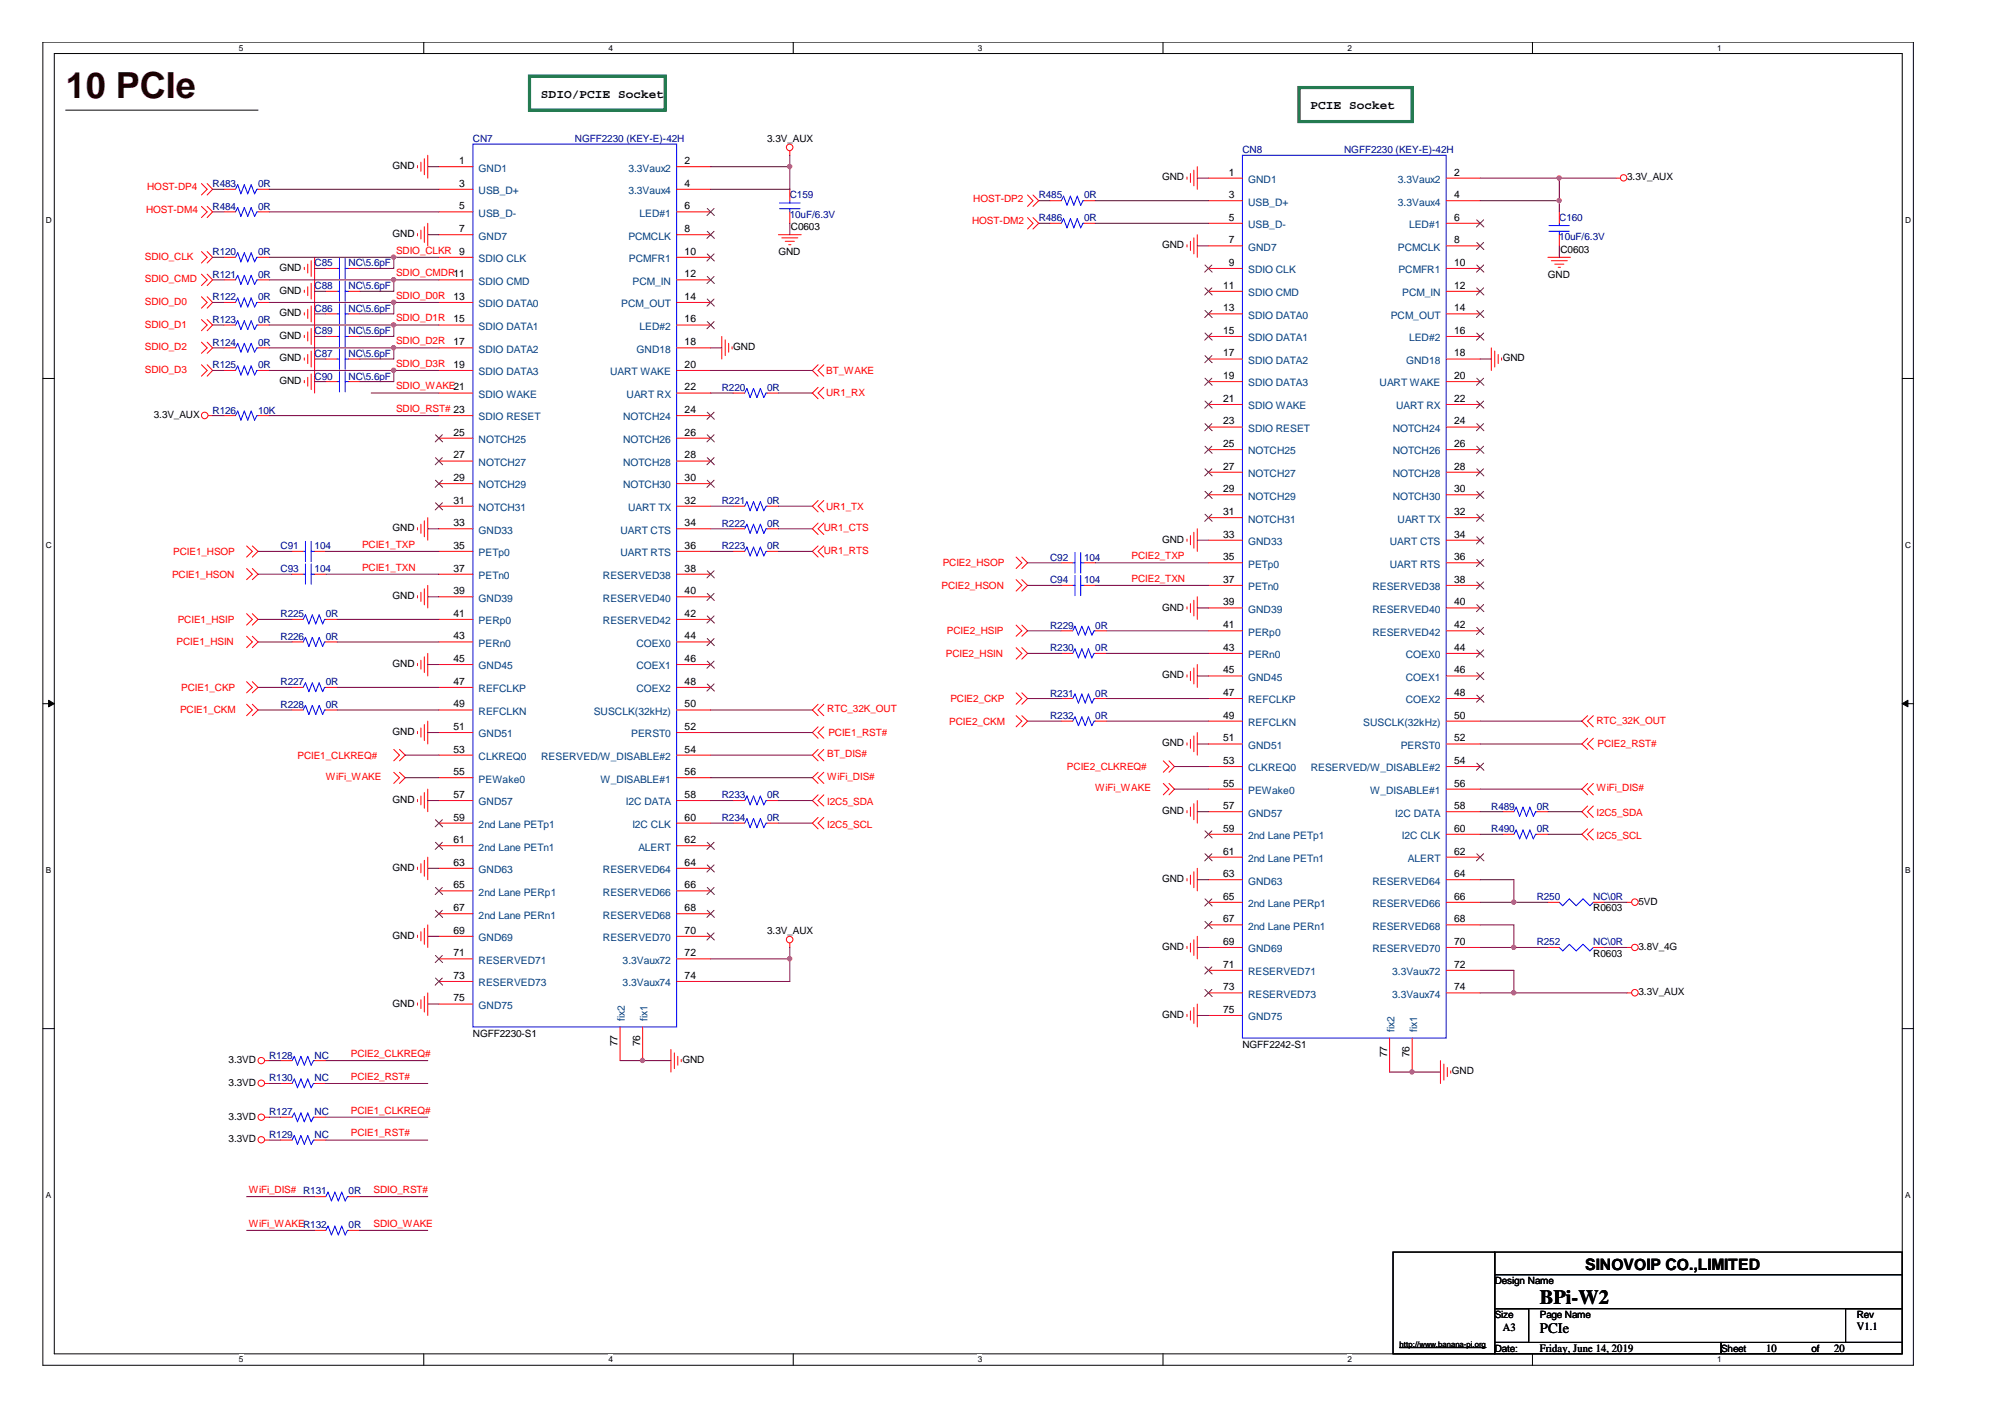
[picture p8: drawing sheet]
<svg xmlns="http://www.w3.org/2000/svg" width="297mm" height="210mm" viewBox="0 0 297 210" stroke-linecap="round" stroke-linejoin="round" font-family="sans-serif">
<path d="M6.3 6.2h277.2v196h-277.2zM8 7.9h273.8v192.6h-273.8z" fill="none" stroke="#000" stroke-width=".15"/>
<g fill="#fff">
<path d="M35.4 6.4h.6v1.4h-.6z"/>
<path d="M35.4 200.7h.6v1.4h-.6z"/>
</g>
<path d="M62.8 6.2v1.7M62.8 200.5v1.7" fill="none" stroke="#000" stroke-width=".15"/>
<g fill="#fff">
<path d="M90.1 6.4h.7v1.4h-.7z"/>
<path d="M90.1 200.7h.7v1.4h-.7z"/>
</g>
<path d="M117.5 6.2v1.7M117.5 200.5v1.7" fill="none" stroke="#000" stroke-width=".15"/>
<g fill="#fff">
<path d="M144.9 6.4h.6v1.4h-.6z"/>
<path d="M144.9 200.7h.6v1.4h-.6z"/>
</g>
<path d="M172.3 6.2v1.7M172.3 200.5v1.7" fill="none" stroke="#000" stroke-width=".15"/>
<g fill="#fff">
<path d="M199.6 6.4h.7v1.4h-.7z"/>
<path d="M199.6 200.7h.7v1.4h-.7z"/>
</g>
<path d="M227 6.2v1.7M227 200.5v1.7" fill="none" stroke="#000" stroke-width=".15"/>
<g fill="#fff">
<path d="M254.4 6.4h.6v1.4h-.6z"/>
<path d="M254.4 200.7h.6v1.4h-.6z"/>
<path d="M6.8 31.9h.8v1.4h-.8z"/>
<path d="M282.2 31.9h.9v1.4h-.9z"/>
<path d="M6.8 80.1h.8v1.4h-.8z"/>
<path d="M282.2 80.1h.9v1.4h-.9z"/>
</g>
<path d="M6.3 56.1h1.7M281.8 56.1h1.7" fill="none" stroke="#000" stroke-width=".15"/>
<g fill="#fff">
<path d="M6.8 128.2h.7v1.4h-.7z"/>
<path d="M282.2 128.2h.8v1.4h-.8z"/>
</g>
<path d="M6.3 104.2h1.7M281.8 104.2h1.7" fill="none" stroke="#000" stroke-width=".15"/>
<g fill="#000" stroke="#000" stroke-width=".15">
<path d="M7.2 103.7l.8 .5-.8 .5z" fill-rule="evenodd"/>
<path d="M281.8 104.2l.9-.5v1z" fill-rule="evenodd"/>
</g>
<g fill="#fff">
<path d="M6.8 176.4h.7v1.4h-.7z"/>
<path d="M282.2 176.4h.8v1.4h-.8z"/>
</g>
<path d="M9.7 16.3h28.5M6.3 152.4h1.7M281.8 152.4h1.7M206.4 185.5h15v15h-15zM221.4 185.5h60.4v3.3h-60.4zM221.4 188.8h60.4v5.1h-60.4zM221.4 193.9h5.1v5h-5.1zM221.4 198.9h33.6v1.6h-33.6zM255 198.9h26.8v1.6h-26.8zM273.4 193.9h8.4v5h-8.4z" fill="none" stroke="#000" stroke-width=".15"/>
<path d="M78.4 11.3h20.2v5h-20.2zM192.4 13h16.8v5h-16.8z" fill="none" stroke="#008000" stroke-width=".47"/>
<g fill="none" stroke="#f00" stroke-width=".15">
<path d="M29.8 37.3l.9 .8-.9 .9M29.8 30.6l.9 .8-.9 .8M29.8 27.2l.9 .8-.9 .9M30.7 37.3l.8 .8-.8 .9M30.7 30.6l.8 .8-.8 .8M30.7 27.2l.8 .8-.8 .9M33.2 38.1h1.7M33.2 31.4h1.7M33.2 28h1.7M38.2 38.1h1.7M38.2 31.4h1.7M38.2 28h1.7"/>
<path d="M45.1 39.6v.3M45.6 39.1v1.3M46.1 38.6v2.4M46.6 38.1v20.1M48.3 39.8h1.7M51.6 39.8h1.7M61.8 24.5v.4M61.8 34.6v.3M62.4 24v1.4M62.4 34.1v1.3M62.9 23.5v2.4M62.9 33.6v2.3"/>
<path d="M63.4 23v3.4M63.4 33.1v3.3M65 34.8h5.1M65 38.1h5.1M65 31.4h5.1M65 24.7h5.1M65 28h5.1M100.2 34.8h5.1M100.2 38.1h5.1M100.2 31.4h5.1M100.2 24.7h5.1M100.2 28h5.1"/>
<path d="M115.3 34.8h3.4M115.8 35.2h2.4M116.3 35.7h1.4M116.8 36.3h.4M117 22.4v.6M117 28v1.7M117 31.4v1.7M152.2 28.9l.8 .8-.8 .9M152.2 32.2l.8 .9-.8 .8M153 28.9l.9 .8-.9 .9M153 32.2l.9 .9-.9 .8M155.6 33.1h1.6"/>
<path d="M155.6 29.7h1.6M160.6 33.1h1.7M160.6 29.7h1.7M175.9 26.2v.4M175.9 36.3v.3M176.4 25.7v1.3M176.4 35.7v1.4M176.9 25.2v2.3M176.9 35.2v2.4M177.4 24.7v3.3M177.4 34.8v3.3M179 26.4h5.1"/>
<path d="M179 33.1h5.1M179 29.7h5.1M179 36.4h5.1M179 39.8h5.1M214.2 26.4h5.1M214.2 33.1h5.1M214.2 29.7h5.1M214.2 36.4h5.1M214.2 39.8h5.1M229.3 38.1h3.4M229.8 38.6h2.4M230.3 39.1h1.4"/>
<path d="M230.8 39.6h.4M231 31.4v1.7M231 34.8v1.6M239.4 26.4h.7M29.8 47.3l.9 .8-.9 .9M29.8 44l.9 .8-.9 .8M29.8 50.7l.9 .8-.9 .8M29.8 54l.9 .9-.9 .8M29.8 40.6l.9 .9-.9 .8M30.7 47.3l.8 .8-.8 .9M30.7 44l.8 .8-.8 .8M30.7 50.7l.8 .8-.8 .8"/>
<path d="M30.7 54l.8 .9-.8 .8M30.7 40.6l.8 .9-.8 .8M33.2 54.9h1.7M33.2 51.5h1.7M33.2 48.1h1.7M33.2 41.5h1.7M33.2 44.8h1.7M38.2 54.9h1.7M38.2 51.5h1.7M38.2 48.1h1.7M38.2 41.5h1.7M38.2 44.8h1.7"/>
<path d="M45.1 43v.3M45.1 46.3v.4M45.1 49.7v.3M45.1 53v.4M45.1 56.4v.3M45.6 42.5v1.3M45.6 45.8v1.4M45.6 49.2v1.3M45.6 52.5v1.4M45.6 55.9v1.3M46.1 42v2.3M46.1 45.3v2.4"/>
<path d="M46.1 48.7v2.3M46.1 52v2.4M46.1 55.4v2.3M48.3 56.5h1.7M48.3 49.8h1.7M48.3 43.2h1.7M48.3 46.5h1.7M48.3 53.2h1.7M51.6 56.5h1.7M51.6 49.8h1.7M51.6 43.2h1.7M51.6 46.5h1.7"/>
<path d="M51.6 53.2h1.7M65 54.9h5.1M65 51.5h5.1M65 48.1h5.1M65 41.5h5.1M65 44.8h5.1M65 58.2h5.1M100.2 54.9h5.1M100.2 51.5h5.1M100.2 48.1h5.1M100.2 41.5h5.1M100.2 44.8h5.1"/>
<path d="M100.2 58.2h5.1M106.9 49.8v3.4M107.4 50.3v2.4M107.9 50.9v1.3M108.5 51.4v.3M108.6 58.2h1.7M113.7 58.2h1.6M121.2 54l-.8 .9 .8 .8M121.2 57.4l-.8 .8 .8 .9M122 54l-.8 .9 .8 .8M122 57.4l-.8 .8 .8 .9M179 56.5h5.1"/>
<path d="M179 49.8h5.1M179 43.2h5.1M179 46.5h5.1M179 53.2h5.1M179 59.9h5.1M214.2 56.5h5.1M214.2 49.8h5.1M214.2 43.2h5.1M214.2 46.5h5.1M214.2 53.2h5.1M214.2 59.9h5.1M220.9 51.5v3.4"/>
<path d="M221.4 52v2.4M222 52.5v1.4M222.5 53v.4M30.9 61.6h.6M33.2 61.6h1.7M38.2 61.6h1.7M61.8 78.2v.3M62.4 77.7v1.3M62.9 77.1v2.4M63.4 76.7v3.3M65 61.6h5.1M65 75h5.1"/>
<path d="M65 64.9h5.1M65 68.3h5.1M65 71.6h5.1M65 78.3h5.1M100.2 61.6h5.1M100.2 75h5.1M100.2 64.9h5.1M100.2 68.3h5.1M100.2 71.6h5.1M100.2 78.3h5.1M108.6 75h1.7M108.6 78.3h1.7"/>
<path d="M113.7 75h1.6M113.7 78.3h1.6M121.2 77.5l-.8 .8 .8 .9M121.2 74.1l-.8 .9 .8 .8M122 77.5l-.8 .8 .8 .9M122 74.1l-.8 .9 .8 .8M175.9 79.9v.3M176.4 79.3v1.4M176.9 78.8v2.4M177.4 78.3v3.4M179 63.3h5.1M179 66.6h5.1"/>
<path d="M179 69.9h5.1M179 73.3h5.1M179 76.7h5.1M214.2 63.3h5.1M214.2 66.6h5.1M214.2 69.9h5.1M214.2 73.3h5.1M214.2 76.7h5.1M36.5 80.9l.9 .8-.9 .8M36.5 84.2l.9 .9-.9 .8M36.5 90.9l.9 .9-.9 .8M36.5 94.2l.9 .9-.9 .8"/>
<path d="M37.4 80.9l.8 .8-.8 .8M37.4 84.2l.8 .9-.8 .8M37.4 90.9l.8 .9-.8 .8M37.4 94.2l.8 .9-.8 .8M43.3 95.1h1.6M43.3 81.7h1.6M43.3 85.1h1.6M43.3 91.8h1.6M46.6 81.7h1.7M46.6 85.1h1.7M48.3 95.1h1.7M48.3 91.8h1.7"/>
<path d="M61.8 88.2v.4M61.8 98.3v.3M62.4 87.7v1.4M62.4 97.8v1.3M62.9 87.2v2.4M62.9 97.3v2.3M63.4 86.7v3.4M63.4 96.8v3.3M65 95.1h5.1M65 81.7h5.1M65 85.1h5.1M65 88.4h5.1"/>
<path d="M65 91.8h5.1M65 98.4h5.1M100.2 95.1h5.1M100.2 81.7h5.1M100.2 85.1h5.1M100.2 88.4h5.1M100.2 91.8h5.1M100.2 98.4h5.1M108.6 81.7h1.7M113.7 81.7h1.6M121.2 80.9l-.8 .8 .8 .8M122 80.9l-.8 .8 .8 .8"/>
<path d="M150.5 82.5l.9 .9-.9 .8M150.5 85.9l.9 .8-.9 .9M150.5 95.9l.9 .9-.9 .8M150.5 92.6l.9 .8-.9 .8M151.4 82.5l.8 .9-.8 .8M151.4 85.9l.8 .8-.8 .9M151.4 95.9l.8 .9-.8 .8M151.4 92.6l.8 .8-.8 .8M157.2 93.4h1.7M157.2 86.7h1.7M157.2 83.4h1.7M157.2 96.8h1.7"/>
<path d="M160.6 86.7h1.7M160.6 83.4h1.7M162.3 93.4h1.7M162.3 96.8h1.7M175.9 89.9v.3M175.9 100v.3M176.4 89.4v1.3M176.4 99.5v1.3M176.9 88.9v2.3M176.9 98.9v2.4M177.4 88.4v3.4M177.4 98.4v3.4"/>
<path d="M179 93.4h5.1M179 86.7h5.1M179 80h5.1M179 83.4h5.1M179 90.1h5.1M179 96.8h5.1M214.2 93.4h5.1M214.2 86.7h5.1M214.2 80h5.1M214.2 83.4h5.1M214.2 90.1h5.1M214.2 96.8h5.1"/>
<path d="M36.5 101l.9 .8-.9 .8M36.5 104.3l.9 .9-.9 .8M37.4 101l.8 .8-.8 .8M37.4 104.3l.8 .9-.8 .8M43.3 101.8h1.6M43.3 105.2h1.6M48.3 101.8h1.7M48.3 105.2h1.7M58.3 111l.9 .9-.9 .8M58.3 114.4l.9 .8-.9 .8M59.2 111l.8 .9-.8 .8M59.2 114.4l.8 .8-.8 .8"/>
<path d="M61.8 108.3v.4M61.8 118.4v.4M62.4 107.8v1.4M62.4 117.9v1.3M62.9 107.3v2.4M62.9 117.4v2.3M63.4 106.8v3.4M63.4 116.9v3.3M65 101.8h5.1M65 118.6h5.1M65 105.2h5.1M65 108.5h5.1"/>
<path d="M65 111.9h5.1M65 115.2h5.1M100.2 101.8h5.1M100.2 118.6h5.1M100.2 105.2h5.1M100.2 108.5h5.1M100.2 111.9h5.1M100.2 115.2h5.1M108.6 118.6h1.7M113.7 118.6h1.6M121.2 111l-.8 .9 .8 .8M121.2 104.3l-.8 .9 .8 .8"/>
<path d="M121.2 114.4l-.8 .8 .8 .8M121.2 117.7l-.8 .9 .8 .8M121.2 107.7l-.8 .8 .8 .9M122 111l-.8 .9 .8 .8M122 104.3l-.8 .9 .8 .8M122 114.4l-.8 .8 .8 .8M122 107.7l-.8 .8 .8 .9M122 117.7l-.8 .9 .8 .8M150.5 102.6l.9 .9-.9 .8M150.5 106l.9 .8-.9 .9M151.4 102.6l.8 .9-.8 .8M151.4 106l.8 .8-.8 .9"/>
<path d="M157.2 103.5h1.7M157.2 106.8h1.7M162.3 103.5h1.7M162.3 106.8h1.7M172.3 112.7l.9 .9-.9 .8M172.3 116l.9 .9-.9 .8M173.2 112.7l.8 .9-.8 .8M173.2 116l.8 .9-.8 .8M175.9 110v.4M176.4 109.5v1.3M176.4 119.6v1.3M176.9 109v2.4"/>
<path d="M176.9 119.1v2.3M177.4 108.5v3.4M177.4 118.6v3.3M179 100.1h5.1M179 103.5h5.1M179 106.8h5.1M179 110.2h5.1M179 113.6h5.1M179 116.9h5.1M214.2 100.1h5.1M214.2 103.5h5.1M214.2 106.8h5.1"/>
<path d="M214.2 110.2h5.1M214.2 113.6h5.1M214.2 116.9h5.1M235.2 106l-.8 .8 .8 .9M235.2 116l-.8 .9 .8 .8M235.2 109.4l-.8 .8 .8 .8M235.2 119.4l-.8 .8 .8 .9M236.1 106l-.9 .8 .9 .9M236.1 116l-.9 .9 .9 .8M236.1 109.4l-.9 .8 .9 .8M236.1 119.4l-.9 .8 .9 .9M61.8 128.5v.3"/>
<path d="M61.8 138.5v.4M62.4 127.9v1.4M62.4 138v1.4M62.9 127.4v2.4M62.9 137.5v2.4M63.4 127v3.3M63.4 137v3.3M65 121.9h5.1M65 125.3h5.1M65 128.6h5.1M65 132h5.1M65 135.4h5.1"/>
<path d="M65 138.7h5.1M100.2 121.9h5.1M100.2 125.3h5.1M100.2 128.6h5.1M100.2 132h5.1M100.2 135.4h5.1M100.2 138.7h5.1M108.6 121.9h1.7M113.7 121.9h1.6M117 139.7v.6M121.2 121.1l-.8 .8 .8 .9M122 121.1l-.8 .8 .8 .9"/>
<path d="M175.9 120.1v.3M175.9 130.1v.4M176.4 129.6v1.4M176.4 139.7v1.3M176.9 129.1v2.4M176.9 139.2v2.3M177.4 128.6v3.4M177.4 138.7v3.3M179 133.7h5.1M179 120.2h5.1M179 123.6h5.1M179 127h5.1"/>
<path d="M179 130.3h5.1M179 137h5.1M214.2 133.7h5.1M214.2 120.2h5.1M214.2 123.6h5.1M214.2 127h5.1M214.2 130.3h5.1M214.2 137h5.1M222.6 120.2h1.7M222.6 123.6h1.7M227.7 120.2h1.6M227.7 123.6h1.6"/>
<path d="M229.3 133.7h1.7M235.2 122.8l-.8 .8 .8 .8M236.1 133.7h1.6M236.1 122.8l-.9 .8 .9 .8M241 133.7h.7M39.2 157.1h.7M41.6 157.1h1.7M46.6 157.1h1.7M61.8 148.6v.3M62.4 148.1v1.3M62.9 147.6v2.3M63.4 147.1v3.3"/>
<path d="M65 142h5.1M65 145.4h5.1M65 148.7h5.1M91.9 152.1v5M95.2 152.1v5M99.4 155.5v3.3M99.9 156v2.3M100.2 142h5.1M100.2 145.4h5.1M100.4 156.5v1.3M100.9 156.9v.4M175.9 140.2v.3"/>
<path d="M175.9 150.3v.3M176.4 149.7v1.4M176.9 149.2v2.4M177.4 148.7v3.4M179 147.1h5.1M179 140.3h5.1M179 143.7h5.1M179 150.4h5.1M205.9 153.8v5M209.2 153.8v5M213.4 157.1v3.4M213.9 157.6v2.4"/>
<path d="M214.2 147.1h5.1M214.2 140.3h5.1M214.2 143.7h5.1M214.4 158.1v1.4M214.9 158.6v.4M229.3 140.3h1.7M236.1 140.3h1.6M241 147.1h.7M241 140.3h.7M39.2 160.5h.7M39.2 168.9h.7M39.2 165.5h.7"/>
<path d="M41.6 160.5h1.7M41.6 168.9h1.7M41.6 165.5h1.7M46.6 160.5h1.7M46.6 168.9h1.7M46.6 165.5h1.7M46.6 177.3h1.7M51.6 177.3h1.7M46.6 182.3h1.7M51.6 182.3h1.7"/>
<circle cx="117" cy="21.8" r=".49"/>
<circle cx="240.5" cy="26.3" r=".47"/>
<circle cx="30.3" cy="61.5" r=".49"/>
<circle cx="117" cy="139.2" r=".49"/>
<circle cx="242.2" cy="133.6" r=".49"/>
<circle cx="38.7" cy="157.1" r=".48"/>
<circle cx="242.2" cy="147.1" r=".49"/>
<circle cx="242.2" cy="140.3" r=".48"/>
<circle cx="38.7" cy="160.5" r=".48"/>
<circle cx="38.7" cy="168.8" r=".48"/>
<circle cx="38.7" cy="165.5" r=".48"/>
</g>
<path d="M207.3 199.6h12.8" fill="none" stroke="#000" stroke-width=".18"/>
<g fill="none" stroke="#00f" stroke-width=".15">
<path d="M34.9 31.4l.3-.7 .5 1.4 .5-1.4 .5 1.4 .5-1.4 .5 1.4 .4-.7h.1M34.9 28l.3-.6 .5 1.3 .5-1.3 .5 1.3 .5-1.3 .5 1.3 .4-.7h.1M34.9 38.1l.3-.7 .5 1.4 .5-1.4 .5 1.4 .5-1.4 .5 1.4 .4-.7h.1M50 39.8h.3M50.3 38.3v3M51.1 38.3v3M51.1 39.8h.5M70.1 21.4h30.1v130.7h-30.1zM115.5 30.9h3M115.5 30.1h3M117 29.7v.4M117 30.9v.5"/>
<path d="M157.2 33.1l.4-.7 .5 1.4 .5-1.4 .5 1.4 .5-1.4 .5 1.4 .3-.7h.2M157.2 29.7l.4-.6 .5 1.3 .5-1.3 .5 1.3 .5-1.3 .5 1.3 .3-.7h.2M184.1 23h30.1v130.8h-30.1zM229.5 34.3h3M229.5 33.4h3M231 33.1v.3M231 34.3v.5M34.9 54.9l.3-.7 .5 1.4 .5-1.4 .5 1.4 .5-1.4 .5 1.4 .4-.7h.1M34.9 51.5l.3-.6 .5 1.3 .5-1.3 .5 1.3 .5-1.3 .5 1.3 .4-.7h.1M34.9 48.1l.3-.6 .5 1.3 .5-1.3 .5 1.3 .5-1.3 .5 1.3 .4-.7h.1M34.9 44.8l.3-.7 .5 1.4 .5-1.4 .5 1.4 .5-1.4 .5 1.4 .4-.7h.1M34.9 41.5l.3-.7 .5 1.3 .5-1.3 .5 1.3 .5-1.3 .5 1.3 .4-.6h.1"/>
<path d="M50 56.5h.3M50 49.8h.3M50 43.2h.3M50 53.2h.3M50 46.5h.3M50.3 41.6v3M50.3 45v3M50.3 48.3v3.1M50.3 51.7v3M50.3 55v3.1M51.1 56.5h.5M51.1 41.6v3"/>
<path d="M51.1 45v3M51.1 48.3v3.1M51.1 51.7v3M51.1 55v3.1M51.1 49.8h.5M51.1 43.2h.5M51.1 53.2h.5M51.1 46.5h.5M110.3 58.2l.4-.7 .4 1.4 .5-1.4 .5 1.4 .5-1.4 .6 1.4 .3-.7h.2M34.9 61.6l.3-.7 .5 1.3 .5-1.3 .5 1.3 .5-1.3 .5 1.3 .4-.6h.1M110.3 75l.4-.7 .4 1.4 .5-1.4 .5 1.4 .5-1.4 .6 1.4 .3-.7h.2M110.3 78.3l.4-.6 .4 1.3 .5-1.3 .5 1.3 .5-1.3 .6 1.3 .3-.7h.2"/>
<path d="M44.9 95.1l.4-.7 .5 1.4 .5-1.4 .5 1.4 .5-1.4 .5 1.4 .3-.7h.2M44.9 81.7h.4M44.9 85.1h.4M44.9 91.8l.4-.7 .5 1.3 .5-1.3 .5 1.3 .5-1.3 .5 1.3 .3-.6h.2M45.3 80.2v3M45.3 83.5v3M46.1 81.7h.5M46.1 80.2v3M46.1 83.5v3M46.1 85.1h.5M110.3 81.7l.4-.7 .4 1.4 .5-1.4 .5 1.4 .5-1.4 .6 1.4 .3-.7h.2M158.9 93.4l.4-.6 .5 1.3 .5-1.3 .5 1.3 .4-1.3 .6 1.3 .3-.7h.2"/>
<path d="M158.9 86.7h.4M158.9 96.8l.4-.7 .5 1.4 .5-1.4 .5 1.4 .4-1.4 .6 1.4 .3-.7h.2M158.9 83.4h.4M159.3 81.8v3.1M159.3 85.2v3M160.1 86.7h.5M160.1 81.8v3.1M160.1 85.2v3M160.1 83.4h.5M44.9 101.8l.4-.7 .5 1.4 .5-1.4 .5 1.4 .5-1.4 .5 1.4 .3-.7h.2M44.9 105.2l.4-.7 .5 1.3 .5-1.3 .5 1.3 .5-1.3 .5 1.3 .3-.6h.2M110.3 118.6l.4-.7 .4 1.3 .5-1.3 .5 1.3 .5-1.3 .6 1.3 .3-.6h.2"/>
<path d="M158.9 106.8l.4-.6 .5 1.3 .5-1.3 .5 1.3 .4-1.3 .6 1.3 .3-.7h.2M158.9 103.5l.4-.7 .5 1.4 .5-1.4 .5 1.4 .4-1.4 .6 1.4 .3-.7h.2M110.3 121.9l.4-.6 .4 1.3 .5-1.3 .5 1.3 .5-1.3 .6 1.3 .3-.7h.2M224.3 120.2l.3-.6 .5 1.3 .5-1.3 .5 1.3 .6-1.3 .5 1.3 .3-.7h.2M224.3 123.6l.3-.6 .5 1.3 .5-1.3 .5 1.3 .6-1.3 .5 1.3 .3-.7h.2M231 133.7l.5 .5 1-1 1 1 1-1 1 1 .6-.5M43.3 157.1l.3-.6 .5 1.3 .5-1.3 .5 1.3 .5-1.3 .5 1.3 .3-.7h.2M231 140.3l.5 .6 1-1 1 1 1-1 1 1 .6-.6M43.3 160.5l.3-.7 .5 1.3 .5-1.3 .5 1.3 .5-1.3 .5 1.3 .3-.6h.2M43.3 168.9l.3-.7 .5 1.3 .5-1.3 .5 1.3 .5-1.3 .5 1.3 .3-.6h.2M43.3 165.5l.3-.6 .5 1.3 .5-1.3 .5 1.3 .5-1.3 .5 1.3 .3-.7h.2M48.3 177.3l.3-.7 .5 1.3 .5-1.3 .5 1.3 .5-1.3 .5 1.3 .4-.6h.1"/>
<path d="M48.3 182.3l.3-.7 .5 1.3 .5-1.3 .5 1.3 .5-1.3 .5 1.3 .4-.6h.1"/>
</g>
<g fill="none" stroke="#804000" stroke-width=".15">
<path d="M104.8 30.9l1 1M104.8 34.3l1 1M104.8 37.6l1 1.1M105.8 30.9l-1.1 1M105.8 34.3l-1.1 1M105.8 37.6l-1.1 1.1M178.5 39.3l1.1 1M179.5 39.3l-1 1M218.8 32.6l1 1M218.8 35.9l1 1.1M218.8 39.3l1 1M219.8 32.6l-1.1 1"/>
<path d="M219.8 35.9l-1.1 1.1M219.8 39.3l-1.1 1M104.8 41l1 1M104.8 44.3l1 1.1M104.8 47.6l1 1.1M105.8 41l-1.1 1M105.8 44.3l-1.1 1.1M105.8 47.6l-1.1 1.1M178.5 42.6l1.1 1.1M178.5 46l1.1 1M178.5 49.3l1.1 1.1M178.5 52.7l1.1 1"/>
<path d="M178.5 56l1.1 1.1M178.5 59.4l1.1 1.1M179.5 42.6l-1 1.1M179.5 46l-1 1M179.5 49.3l-1 1.1M179.5 52.7l-1 1M179.5 56l-1 1.1M179.5 59.4l-1 1.1M218.8 42.6l1 1.1M218.8 46l1 1M218.8 49.3l1 1.1M218.8 56l1 1.1"/>
<path d="M218.8 59.4l1 1.1M219.8 42.6l-1.1 1.1M219.8 46l-1.1 1M219.8 49.3l-1.1 1.1M219.8 56l-1.1 1.1M219.8 59.4l-1.1 1.1M64.5 64.4l1.1 1.1M64.5 67.8l1.1 1M64.5 71.1l1.1 1.1M64.5 74.5l1.1 1M65.5 71.1l-1 1.1M65.5 64.4l-1 1.1"/>
<path d="M65.5 67.8l-1 1M65.5 74.5l-1 1M104.8 61.1l1 1M104.8 64.4l1 1.1M104.8 67.8l1 1M104.8 71.1l1 1.1M105.8 61.1l-1.1 1M105.8 64.4l-1.1 1.1M105.8 67.8l-1.1 1M105.8 71.1l-1.1 1.1M178.5 62.8l1.1 1M178.5 66.1l1.1 1.1"/>
<path d="M178.5 69.4l1.1 1.1M178.5 72.8l1.1 1M178.5 76.2l1.1 1M179.5 62.8l-1 1M179.5 66.1l-1 1.1M179.5 69.4l-1 1.1M179.5 72.8l-1 1M179.5 76.2l-1 1M218.8 62.8l1 1M218.8 66.1l1 1.1M218.8 69.4l1 1.1M218.8 72.8l1 1"/>
<path d="M218.8 76.2l1 1M218.8 79.5l1 1.1M219.8 62.8l-1.1 1M219.8 66.1l-1.1 1.1M219.8 69.4l-1.1 1.1M219.8 72.8l-1.1 1M219.8 76.2l-1.1 1M219.8 79.5l-1.1 1.1M104.8 84.6l1 1M104.8 87.9l1 1.1M104.8 91.2l1 1.1M104.8 94.6l1 1"/>
<path d="M104.8 97.9l1 1.1M105.8 84.6l-1.1 1M105.8 87.9l-1.1 1.1M105.8 91.2l-1.1 1.1M105.8 94.6l-1.1 1M105.8 97.9l-1.1 1.1M218.8 82.9l1 1M218.8 86.2l1 1.1M218.8 89.5l1 1.1M218.8 92.9l1 1.1M218.8 96.3l1 1M218.8 99.6l1 1.1"/>
<path d="M219.8 82.9l-1.1 1M219.8 86.2l-1.1 1.1M219.8 89.5l-1.1 1.1M219.8 92.9l-1.1 1.1M219.8 96.3l-1.1 1M219.8 99.6l-1.1 1.1M104.8 101.3l1 1.1M105.8 101.3l-1.1 1.1M218.8 103l1 1M218.8 113l1 1.1M219.8 103l-1.1 1M219.8 113l-1.1 1.1"/>
<path d="M64.5 121.4l1.1 1.1M64.5 124.8l1.1 1M64.5 131.5l1.1 1M64.5 134.8l1.1 1.1M65.5 121.4l-1 1.1M65.5 124.8l-1 1M65.5 131.5l-1 1M65.5 134.8l-1 1.1M104.8 124.8l1 1M104.8 128.1l1 1.1M104.8 131.5l1 1M104.8 134.8l1 1.1"/>
<path d="M104.8 138.2l1 1M105.8 124.8l-1.1 1M105.8 128.1l-1.1 1.1M105.8 131.5l-1.1 1M105.8 134.8l-1.1 1.1M105.8 138.2l-1.1 1M178.5 123.1l1.1 1M178.5 126.5l1.1 1M178.5 133.2l1.1 1M178.5 136.5l1.1 1.1M179.5 123.1l-1 1M179.5 126.5l-1 1"/>
<path d="M179.5 133.2l-1 1M179.5 136.5l-1 1.1M218.8 126.5l1 1M219.8 126.5l-1.1 1M64.5 141.5l1.1 1.1M64.5 144.9l1.1 1M65.5 141.5l-1 1.1M65.5 144.9l-1 1M178.5 143.2l1.1 1.1M178.5 146.6l1.1 1M179.5 143.2l-1 1.1M179.5 146.6l-1 1"/>
</g>
<g fill="none" stroke="#800040" stroke-width=".15">
<path d="M31.5 38.1h1.7M31.5 28h1.7M31.5 31.4h1.7M39.9 38.1h25.1M39.9 28h25.1M39.9 31.4h25.1M46.6 39.8h1.7M58.3 38.1v1.7h-5M63.4 34.8h1.6M63.4 24.7h1.6M105.3 24.7h11.7M117 23v5h-11.7"/>
<path d="M117 33.1v1.7M153.9 29.7h1.7M153.9 33.1h1.7M162.3 29.7h16.7M162.3 33.1h16.7M177.4 36.4h1.6M177.4 26.4h1.6M219.3 26.4h20.1M219.3 29.7h11.7M231 26.4v5M231 36.4v1.7M31.5 44.8h1.7"/>
<path d="M31.5 54.9h1.7M31.5 51.5h1.7M31.5 48.1h1.7M31.5 41.5h1.7M39.9 44.8h25.1M39.9 54.9h25.1M39.9 51.5h25.1M39.9 48.1h25.1M39.9 41.5h25.1M46.6 53.2h1.7M46.6 43.2h1.7M46.6 46.5h1.7"/>
<path d="M46.6 49.8h1.7M46.6 56.5h1.7M55 58.2h10M58.3 51.5v1.7h-5M58.3 41.5v1.7h-5M58.3 44.8v1.7h-5M58.3 48.1v1.7h-5M58.3 54.9v1.6h-5M105.3 54.9h15.1M105.3 51.5h1.6M105.3 58.2h3.3M115.3 58.2h5.1"/>
<path d="M219.3 53.2h1.6M31.5 61.6h1.7M39.9 61.6h25.1M63.4 78.3h1.6M105.3 78.3h3.3M105.3 75h3.3M115.3 78.3h5.1M115.3 75h5.1M38.2 81.7h5.1M38.2 85.1h5.1M38.2 91.8h5.1M38.2 95.1h5.1"/>
<path d="M48.3 81.7h16.7M48.3 85.1h16.7M50 91.8h15M50 95.1h15M63.4 98.4h1.6M63.4 88.4h1.6M105.3 81.7h3.3M115.3 81.7h5.1M152.2 83.4h5M152.2 86.7h5M152.2 93.4h5M152.2 96.8h5"/>
<path d="M162.3 83.4h16.7M162.3 86.7h16.7M164 93.4h15M164 96.8h15M177.4 90.1h1.6M177.4 80h1.6M38.2 105.2h5.1M38.2 101.8h5.1M50 105.2h15M50 101.8h15M60 111.9h5M60 115.2h5"/>
<path d="M63.4 108.5h1.6M63.4 118.6h1.6M105.3 108.5h15.1M105.3 118.6h3.3M105.3 111.9h15.1M105.3 105.2h15.1M105.3 115.2h15.1M115.3 118.6h5.1M152.2 106.8h5M152.2 103.5h5M164 106.8h15M164 103.5h15"/>
<path d="M174 113.6h5M174 116.9h5M177.4 110.2h1.6M177.4 100.1h1.6M219.3 110.2h15.1M219.3 116.9h15.1M219.3 106.8h15.1M63.4 138.7h1.6M63.4 128.6h1.6M105.3 121.9h3.3M115.3 121.9h5.1M177.4 130.3h1.6"/>
<path d="M177.4 120.2h1.6M219.3 130.3h5v3.4M219.3 120.2h3.3M219.3 137h5v3.3M219.3 133.7h10M219.3 123.6h3.3M229.3 120.2h5.1M229.3 123.6h5.1M237.7 133.7h3.3M39.9 157.1h1.7M48.3 157.1h15.1M63.4 148.7h1.6"/>
<path d="M91.9 157.1h7.5M105.3 142h11.7M117 140.3v5.1h-11.7M177.4 150.4h1.6M177.4 140.3h1.6M205.9 158.8h7.5M219.3 140.3h10M219.3 143.7h5v3.4M219.3 147.1h21.7M237.7 140.3h3.3M36.5 177.3h10.1M39.9 160.5h1.7"/>
<path d="M39.9 168.9h1.7M39.9 165.5h1.7M48.3 160.5h15.1M48.3 168.9h15.1M48.3 165.5h15.1M53.3 177.3h10.1M36.5 182.3h10.1M53.3 182.3h10.1"/>
</g>
<g fill="#f0f" stroke="#f0f" stroke-width=".15">
<circle cx="117" cy="24.7" r=".32"/>
<circle cx="117" cy="142" r=".32"/>
<circle cx="58.3" cy="38.1" r=".32"/>
<circle cx="58.3" cy="41.4" r=".32"/>
<circle cx="58.3" cy="44.8" r=".32"/>
<circle cx="58.3" cy="48.1" r=".32"/>
<circle cx="58.3" cy="51.5" r=".32"/>
<circle cx="58.3" cy="54.9" r=".32"/>
<circle cx="231" cy="26.4" r=".32"/>
<circle cx="224.3" cy="147.1" r=".32"/>
<circle cx="231" cy="29.7" r=".32"/>
<circle cx="95.2" cy="157.1" r=".32"/>
<circle cx="209.2" cy="158.8" r=".32"/>
<circle cx="224.3" cy="133.6" r=".32"/>
<circle cx="224.3" cy="140.3" r=".32"/>
</g>
<text font-size="5.3" fill="#400000" x="9.7" y="14.5">10 PCIe</text>
<text font-size="3" x="228.1" y="193.2">BPi-W2</text>
<text font-size="2.3" x="234.9" y="188.1">SINOVOIP CO.,LIMITED</text>
<text font-size="2.2" x="228.1" y="197.4">PCIe</text>
<g font-size="1.8">
<text x="80.1" y="14.5">SDIO/PCIE Socket</text>
<text x="194.1" y="16.1">PCIE Socket</text>
</g>
<g font-size="1.7">
<text x="222.6" y="197.1">A3</text>
<text x="275.1" y="196.9">V1.1</text>
<text x="228.1" y="200.3">Friday, June 14, 2019</text>
<text x="261.7" y="200.3">10</text>
<text x="271.7" y="200.3">20</text>
</g>
<g font-size="1.5" fill="#000080">
<text x="70.1" y="21">CN7</text>
<text x="85.2" y="21">NGFF2230 (KEY-E)-42H</text>
<text x="184.1" y="22.7">CN8</text>
<text x="199.1" y="22.7">NGFF2230 (KEY-E)-42H</text>
<text x="31.5" y="27.7">R483</text>
<text x="38.2" y="27.7">0R</text>
<text x="117" y="29.4">C159</text>
<text x="153.9" y="29.4">R485</text>
<text x="160.6" y="29.4">0R</text>
<text x="31.5" y="31.1">R484</text>
<text x="38.2" y="31.1">0R</text>
<text x="117" y="32.3">10uF/6.3V</text>
<text x="153.9" y="32.7">R486</text>
<text x="160.6" y="32.7">0R</text>
<text x="231" y="32.7">C160</text>
<text x="231" y="35.6">10uF/6.3V</text>
<text x="31.5" y="41.1">R121</text>
<text x="31.5" y="37.8">R120</text>
<text x="38.2" y="41.1">0R</text>
<text x="38.2" y="37.8">0R</text>
<text x="46.6" y="39.5">C85</text>
<text x="51.6" y="39.5">NC\5.6pF</text>
<text x="31.5" y="47.9">R123</text>
<text x="31.5" y="44.5">R122</text>
<text x="38.2" y="47.9">0R</text>
<text x="38.2" y="44.5">0R</text>
<text x="46.6" y="42.8">C88</text>
<text x="46.6" y="46.2">C86</text>
<text x="51.6" y="42.8">NC\5.6pF</text>
<text x="51.6" y="46.2">NC\5.6pF</text>
<text x="31.5" y="51.2">R124</text>
<text x="38.2" y="51.2">0R</text>
<text x="46.6" y="49.5">C89</text>
<text x="46.6" y="52.9">C87</text>
<text x="51.6" y="49.5">NC\5.6pF</text>
<text x="51.6" y="52.9">NC\5.6pF</text>
<text x="31.5" y="54.5">R125</text>
<text x="38.2" y="54.5">0R</text>
<text x="46.6" y="56.2">C90</text>
<text x="51.6" y="56.2">NC\5.6pF</text>
<text x="106.9" y="57.9">R220</text>
<text x="113.7" y="57.9">0R</text>
<text x="31.5" y="61.3">R126</text>
<text x="38.2" y="61.3">10K</text>
<text x="106.9" y="74.6">R221</text>
<text x="113.7" y="74.6">0R</text>
<text x="41.6" y="81.4">C91</text>
<text x="46.6" y="81.4">104</text>
<text x="106.9" y="81.4">R223</text>
<text x="106.9" y="78">R222</text>
<text x="113.7" y="81.4">0R</text>
<text x="113.7" y="78">0R</text>
<text x="155.6" y="83">C92</text>
<text x="160.6" y="83">104</text>
<text x="41.6" y="84.7">C93</text>
<text x="46.6" y="84.7">104</text>
<text x="155.6" y="86.4">C94</text>
<text x="160.6" y="86.4">104</text>
<text x="41.6" y="94.8">R226</text>
<text x="41.6" y="91.4">R225</text>
<text x="48.3" y="94.8">0R</text>
<text x="48.3" y="91.4">0R</text>
<text x="155.6" y="93.1">R229</text>
<text x="162.3" y="93.1">0R</text>
<text x="41.6" y="101.5">R227</text>
<text x="48.3" y="101.5">0R</text>
<text x="155.6" y="96.4">R230</text>
<text x="162.3" y="96.4">0R</text>
<text x="41.6" y="104.8">R228</text>
<text x="48.3" y="104.8">0R</text>
<text x="155.6" y="106.5">R232</text>
<text x="155.6" y="103.2">R231</text>
<text x="162.3" y="106.5">0R</text>
<text x="162.3" y="103.2">0R</text>
<text x="106.9" y="118.3">R233</text>
<text x="113.7" y="118.3">0R</text>
<text x="220.9" y="119.9">R489</text>
<text x="227.7" y="119.9">0R</text>
<text x="106.9" y="121.6">R234</text>
<text x="113.7" y="121.6">0R</text>
<text x="220.9" y="123.3">R490</text>
<text x="227.7" y="123.3">0R</text>
<text x="227.7" y="133.3">R250</text>
<text x="236.1" y="133.3">NC\0R</text>
<text x="227.7" y="140.1">R252</text>
<text x="236.1" y="140.1">NC\0R</text>
<text x="39.9" y="156.8">R128</text>
<text x="39.9" y="160.2">R130</text>
<text x="46.6" y="156.8">NC</text>
<text x="46.6" y="160.2">NC</text>
<text x="39.9" y="165.2">R127</text>
<text x="46.6" y="165.2">NC</text>
<text x="39.9" y="168.5">R129</text>
<text x="46.6" y="168.5">NC</text>
<text x="51.6" y="176.9">0R</text>
<text x="51.6" y="182">0R</text>
</g>
<g font-size="1.5">
<text x="113.7" y="21">3.3V_AUX</text>
<text x="58.2" y="25">GND</text>
<text x="68" y="24.3">1</text>
<text x="68" y="27.7">3</text>
<text x="101.4" y="24.3">2</text>
<text x="101.4" y="27.7">4</text>
<text x="172.2" y="26.7">GND</text>
<text x="182" y="26">1</text>
<text x="182" y="29.4">3</text>
<text x="215.4" y="26">2</text>
<text x="215.4" y="29.4">4</text>
<text x="241" y="26.7">3.3V_AUX</text>
<text x="58.2" y="35.1">GND</text>
<text x="68" y="31">5</text>
<text x="68" y="34.4">7</text>
<text x="101.4" y="31">6</text>
<text x="101.4" y="34.4">8</text>
<text x="117.2" y="34.1">C0603</text>
<text x="182" y="32.7">5</text>
<text x="215.4" y="32.7">6</text>
<text x="41.4" y="40.1">GND</text>
<text x="68" y="37.7">9</text>
<text x="101.4" y="37.7">10</text>
<text x="101.4" y="41.1">12</text>
<text x="115.3" y="37.8">GND</text>
<text x="172.2" y="36.8">GND</text>
<text x="182" y="36">7</text>
<text x="182" y="39.4">9</text>
<text x="215.4" y="36">8</text>
<text x="215.4" y="39.4">10</text>
<text x="229.3" y="41.1">GND</text>
<text x="231.2" y="37.4">C0603</text>
<text x="41.4" y="43.5">GND</text>
<text x="41.4" y="46.8">GND</text>
<text x="67.2" y="44.4">13</text>
<text x="67.2" y="47.8">15</text>
<text x="101.4" y="47.8">16</text>
<text x="101.4" y="44.4">14</text>
<text x="181.2" y="42.8">11</text>
<text x="181.2" y="46.1">13</text>
<text x="215.4" y="46.1">14</text>
<text x="215.4" y="42.8">12</text>
<text x="41.4" y="50.2">GND</text>
<text x="41.4" y="53.5">GND</text>
<text x="67.2" y="51.2">17</text>
<text x="101.4" y="51.2">18</text>
<text x="108.6" y="51.9">GND</text>
<text x="181.2" y="49.5">15</text>
<text x="181.2" y="52.8">17</text>
<text x="215.4" y="49.5">16</text>
<text x="215.4" y="52.8">18</text>
<text x="222.6" y="53.5">GND</text>
<text x="41.4" y="56.9">GND</text>
<text x="67.2" y="54.5">19</text>
<text x="101.4" y="54.5">20</text>
<text x="101.4" y="57.8">22</text>
<text x="181.2" y="56.1">19</text>
<text x="181.2" y="59.5">21</text>
<text x="215.4" y="56.1">20</text>
<text x="215.4" y="59.5">22</text>
<text x="22.8" y="61.9">3.3V_AUX</text>
<text x="67.2" y="64.5">25</text>
<text x="101.4" y="61.2">24</text>
<text x="101.4" y="64.5">26</text>
<text x="181.2" y="62.9">23</text>
<text x="215.4" y="62.9">24</text>
<text x="67.2" y="67.9">27</text>
<text x="67.2" y="71.3">29</text>
<text x="101.4" y="67.9">28</text>
<text x="101.4" y="71.3">30</text>
<text x="181.2" y="66.2">25</text>
<text x="181.2" y="69.6">27</text>
<text x="215.4" y="66.2">26</text>
<text x="215.4" y="69.6">28</text>
<text x="67.2" y="74.6">31</text>
<text x="67.2" y="77.9">33</text>
<text x="101.4" y="77.9">34</text>
<text x="101.4" y="74.6">32</text>
<text x="181.2" y="72.9">29</text>
<text x="181.2" y="76.3">31</text>
<text x="215.4" y="72.9">30</text>
<text x="215.4" y="76.3">32</text>
<text x="58.2" y="78.7">GND</text>
<text x="67.2" y="81.3">35</text>
<text x="101.4" y="81.3">36</text>
<text x="172.2" y="80.4">GND</text>
<text x="181.2" y="79.6">33</text>
<text x="181.2" y="83">35</text>
<text x="215.4" y="79.6">34</text>
<text x="215.4" y="83">36</text>
<text x="58.2" y="88.7">GND</text>
<text x="67.2" y="84.7">37</text>
<text x="67.2" y="88">39</text>
<text x="101.4" y="84.7">38</text>
<text x="101.4" y="88">40</text>
<text x="181.2" y="86.3">37</text>
<text x="181.2" y="89.7">39</text>
<text x="215.4" y="86.3">38</text>
<text x="215.4" y="89.7">40</text>
<text x="67.2" y="91.4">41</text>
<text x="67.2" y="94.7">43</text>
<text x="101.4" y="91.4">42</text>
<text x="101.4" y="94.7">44</text>
<text x="172.2" y="90.4">GND</text>
<text x="181.2" y="93.1">41</text>
<text x="215.4" y="93.1">42</text>
<text x="58.2" y="98.8">GND</text>
<text x="67.2" y="98.1">45</text>
<text x="67.2" y="101.4">47</text>
<text x="101.4" y="98.1">46</text>
<text x="101.4" y="101.4">48</text>
<text x="172.2" y="100.5">GND</text>
<text x="181.2" y="96.4">43</text>
<text x="181.2" y="99.8">45</text>
<text x="215.4" y="96.4">44</text>
<text x="215.4" y="99.8">46</text>
<text x="67.2" y="104.8">49</text>
<text x="101.4" y="104.8">50</text>
<text x="181.2" y="103.1">47</text>
<text x="181.2" y="106.4">49</text>
<text x="215.4" y="106.4">50</text>
<text x="215.4" y="103.1">48</text>
<text x="58.2" y="108.9">GND</text>
<text x="67.2" y="108.1">51</text>
<text x="67.2" y="111.5">53</text>
<text x="101.4" y="108.1">52</text>
<text x="101.4" y="111.5">54</text>
<text x="172.2" y="110.5">GND</text>
<text x="181.2" y="109.8">51</text>
<text x="181.2" y="113.2">53</text>
<text x="215.4" y="109.8">52</text>
<text x="215.4" y="113.2">54</text>
<text x="58.2" y="118.9">GND</text>
<text x="67.2" y="114.8">55</text>
<text x="67.2" y="118.2">57</text>
<text x="101.4" y="118.2">58</text>
<text x="101.4" y="114.8">56</text>
<text x="181.2" y="116.5">55</text>
<text x="181.2" y="119.9">57</text>
<text x="215.4" y="119.9">58</text>
<text x="215.4" y="116.5">56</text>
<text x="67.2" y="121.6">59</text>
<text x="67.2" y="124.9">61</text>
<text x="101.4" y="121.6">60</text>
<text x="101.4" y="124.9">62</text>
<text x="172.2" y="120.6">GND</text>
<text x="181.2" y="123.2">59</text>
<text x="215.4" y="123.2">60</text>
<text x="58.2" y="129">GND</text>
<text x="67.2" y="128.2">63</text>
<text x="67.2" y="131.6">65</text>
<text x="101.4" y="128.2">64</text>
<text x="101.4" y="131.6">66</text>
<text x="172.2" y="130.7">GND</text>
<text x="181.2" y="126.6">61</text>
<text x="181.2" y="129.9">63</text>
<text x="215.4" y="126.6">62</text>
<text x="215.4" y="129.9">64</text>
<text x="67.2" y="135">67</text>
<text x="101.4" y="135">68</text>
<text x="181.2" y="133.3">65</text>
<text x="181.2" y="136.6">67</text>
<text x="215.4" y="133.3">66</text>
<text x="215.4" y="136.6">68</text>
<text x="236.1" y="135">R0603</text>
<text x="242.7" y="134">5VD</text>
<text x="58.2" y="139">GND</text>
<text x="67.2" y="138.3">69</text>
<text x="67.2" y="141.7">71</text>
<text x="101.4" y="138.3">70</text>
<text x="101.4" y="141.7">72</text>
<text x="113.7" y="138.4">3.3V_AUX</text>
<text x="172.2" y="140.7">GND</text>
<text x="181.2" y="140">69</text>
<text x="181.2" y="143.4">71</text>
<text x="215.4" y="140">70</text>
<text x="215.4" y="143.4">72</text>
<text x="236.1" y="141.7">R0603</text>
<text x="242.7" y="140.7">3.8V_4G</text>
<text x="58.2" y="149.1">GND</text>
<text x="67.2" y="145">73</text>
<text x="67.2" y="148.4">75</text>
<text x="101.4" y="145">74</text>
<text x="181.2" y="146.7">73</text>
<text x="215.4" y="146.7">74</text>
<text x="242.7" y="147.4">3.3V_AUX</text>
<text x="70.1" y="153.6">NGFF2230-S1</text>
<text x="91.5" y="155" transform="rotate(-90 91.5 155)">77</text>
<text x="94.8" y="155" transform="rotate(-90 94.8 155)">76</text>
<text x="172.2" y="150.8">GND</text>
<text x="181.2" y="150">75</text>
<text x="184.1" y="155.3">NGFF2242-S1</text>
<text x="33.9" y="157.5">3.3VD</text>
<text x="33.9" y="160.8">3.3VD</text>
<text x="101.1" y="157.5">GND</text>
<text x="205.5" y="156.6" transform="rotate(-90 205.5 156.6)">77</text>
<text x="208.8" y="156.6" transform="rotate(-90 208.8 156.6)">76</text>
<text x="215.1" y="159.1">GND</text>
<text x="33.9" y="165.9">3.3VD</text>
<text x="33.9" y="169.2">3.3VD</text>
<text x="221.4" y="190.2">Design Name</text>
<text x="221.4" y="195.2">Size</text>
<text x="228.1" y="195.2">Page Name</text>
<text x="275.1" y="195.2">Rev</text>
<text x="221.4" y="200.2">Date:</text>
<text x="255" y="200.2">Sheet</text>
<text x="268.4" y="200.2">of</text>
</g>
<g font-size="1.5" fill="#f00">
<text x="21.8" y="28.2">HOST-DP4</text>
<text x="144.2" y="29.9">HOST-DP2</text>
<text x="21.6" y="31.6">HOST-DM4</text>
<text x="144" y="33.2">HOST-DM2</text>
<text x="21.5" y="38.5">SDIO_CLK</text>
<text x="21.5" y="41.8">SDIO_CMD</text>
<text x="58.7" y="37.6">SDIO_CLKR</text>
<text x="58.7" y="40.9">SDIO_CMDR11</text>
<text x="21.5" y="45.1">SDIO_D0</text>
<text x="58.7" y="44.3">SDIO_D0R</text>
<text x="58.7" y="47.6">SDIO_D1R</text>
<text x="21.5" y="48.5">SDIO_D1</text>
<text x="21.5" y="51.9">SDIO_D2</text>
<text x="58.7" y="51">SDIO_D2R</text>
<text x="21.5" y="55.2">SDIO_D3</text>
<text x="58.7" y="57.7">SDIO_WAKE21</text>
<text x="58.7" y="54.3">SDIO_D3R</text>
<text x="122.4" y="55.4">BT_WAKE</text>
<text x="122.4" y="58.7">UR1_RX</text>
<text x="58.7" y="61">SDIO_RST# 23</text>
<text x="122.4" y="75.5">UR1_TX</text>
<text x="25.7" y="82.2">PCIE1_HSOP</text>
<text x="53.6" y="81.1">PCIE1_TXP</text>
<text x="122" y="78.7">UR1_CTS</text>
<text x="122" y="82.1">UR1_RTS</text>
<text x="139.7" y="83.9">PCIE2_HSOP</text>
<text x="167.6" y="82.8">PCIE2_TXP</text>
<text x="25.5" y="85.6">PCIE1_HSON</text>
<text x="53.6" y="84.5">PCIE1_TXN</text>
<text x="139.5" y="87.2">PCIE2_HSON</text>
<text x="167.6" y="86.2">PCIE2_TXN</text>
<text x="26.2" y="95.6">PCIE1_HSIN</text>
<text x="26.3" y="92.3">PCIE1_HSIP</text>
<text x="140.3" y="94">PCIE2_HSIP</text>
<text x="140.1" y="97.3">PCIE2_HSIN</text>
<text x="26.7" y="105.7">PCIE1_CKM</text>
<text x="26.8" y="102.3">PCIE1_CKP</text>
<text x="122.6" y="105.5">RTC_32K_OUT</text>
<text x="140.6" y="107.4">PCIE2_CKM</text>
<text x="140.8" y="104">PCIE2_CKP</text>
<text x="236.5" y="107.2">RTC_32K_OUT</text>
<text x="44.1" y="112.4">PCIE1_CLKREQ#</text>
<text x="122.6" y="112.2">BT_DIS#</text>
<text x="122.7" y="109">PCIE1_RST#</text>
<text x="236.7" y="110.7">PCIE2_RST#</text>
<text x="48.3" y="115.6">WiFi_WAKE</text>
<text x="122.6" y="115.6">WiFi_DIS#</text>
<text x="122.6" y="119.3">I2C5_SDA</text>
<text x="158.1" y="114.1">PCIE2_CLKREQ#</text>
<text x="162.3" y="117.2">WiFi_WAKE</text>
<text x="236.5" y="117.2">WiFi_DIS#</text>
<text x="122.6" y="122.6">I2C5_SCL</text>
<text x="236.5" y="124.3">I2C5_SCL</text>
<text x="236.5" y="120.9">I2C5_SDA</text>
<text x="52" y="156.6">PCIE2_CLKREQ#</text>
<text x="52" y="159.9">PCIE2_RST#</text>
<text x="52" y="164.9">PCIE1_CLKREQ#</text>
<text x="52" y="168.3">PCIE1_RST#</text>
<text x="36.9" y="176.7">WiFi_DIS# R131</text>
<text x="55.3" y="176.7">SDIO_RST#</text>
<text x="36.9" y="181.7">WiFi_WAKER132</text>
<text x="55.3" y="181.7">SDIO_WAKE</text>
</g>
<g font-size="1.5" fill="#004080">
<text x="70.9" y="25.4">GND1</text>
<text x="70.9" y="28.8">USB_D+</text>
<text x="93.1" y="25.4">3.3Vaux2</text>
<text x="93.1" y="28.8">3.3Vaux4</text>
<text x="184.9" y="27.1">GND1</text>
<text x="207.1" y="27.1">3.3Vaux2</text>
<text x="70.9" y="32.1">USB_D-</text>
<text x="70.9" y="35.5">GND7</text>
<text x="93.1" y="35.5">PCMCLK</text>
<text x="94.7" y="32.1">LED#1</text>
<text x="184.9" y="30.5">USB_D+</text>
<text x="184.9" y="33.8">USB_D-</text>
<text x="207.1" y="30.5">3.3Vaux4</text>
<text x="208.7" y="33.8">LED#1</text>
<text x="70.9" y="38.8">SDIO CLK</text>
<text x="93.2" y="38.8">PCMFR1</text>
<text x="184.9" y="37.1">GND7</text>
<text x="184.9" y="40.5">SDIO CLK</text>
<text x="207.1" y="37.1">PCMCLK</text>
<text x="207.2" y="40.5">PCMFR1</text>
<text x="70.9" y="42.2">SDIO CMD</text>
<text x="70.9" y="45.5">SDIO DATA0</text>
<text x="92" y="45.5">PCM_OUT</text>
<text x="93.7" y="42.2">PCM_IN</text>
<text x="184.9" y="43.9">SDIO CMD</text>
<text x="184.9" y="47.2">SDIO DATA0</text>
<text x="206" y="47.2">PCM_OUT</text>
<text x="207.7" y="43.9">PCM_IN</text>
<text x="70.9" y="48.9">SDIO DATA1</text>
<text x="70.9" y="52.3">SDIO DATA2</text>
<text x="94.3" y="52.3">GND18</text>
<text x="94.7" y="48.9">LED#2</text>
<text x="184.9" y="50.6">SDIO DATA1</text>
<text x="184.9" y="53.9">SDIO DATA2</text>
<text x="208.3" y="53.9">GND18</text>
<text x="208.7" y="50.6">LED#2</text>
<text x="70.9" y="55.6">SDIO DATA3</text>
<text x="70.9" y="58.9">SDIO WAKE</text>
<text x="90.4" y="55.6">UART WAKE</text>
<text x="92.8" y="58.9">UART RX</text>
<text x="184.9" y="57.2">SDIO DATA3</text>
<text x="204.4" y="57.2">UART WAKE</text>
<text x="70.9" y="62.3">SDIO RESET</text>
<text x="70.9" y="65.6">NOTCH25</text>
<text x="92.3" y="62.3">NOTCH24</text>
<text x="92.3" y="65.6">NOTCH26</text>
<text x="184.9" y="60.6">SDIO WAKE</text>
<text x="184.9" y="64">SDIO RESET</text>
<text x="206.3" y="64">NOTCH24</text>
<text x="206.8" y="60.6">UART RX</text>
<text x="70.9" y="69">NOTCH27</text>
<text x="92.3" y="69">NOTCH28</text>
<text x="184.9" y="67.3">NOTCH25</text>
<text x="184.9" y="70.7">NOTCH27</text>
<text x="206.3" y="67.3">NOTCH26</text>
<text x="206.3" y="70.7">NOTCH28</text>
<text x="70.9" y="72.4">NOTCH29</text>
<text x="70.9" y="75.7">NOTCH31</text>
<text x="92.3" y="72.4">NOTCH30</text>
<text x="93" y="75.7">UART TX</text>
<text x="184.9" y="74">NOTCH29</text>
<text x="184.9" y="77.4">NOTCH31</text>
<text x="206.3" y="74">NOTCH30</text>
<text x="207.1" y="77.4">UART TX</text>
<text x="70.9" y="79.1">GND33</text>
<text x="70.9" y="82.4">PETp0</text>
<text x="91.9" y="79.1">UART CTS</text>
<text x="91.9" y="82.4">UART RTS</text>
<text x="184.9" y="80.7">GND33</text>
<text x="205.9" y="80.7">UART CTS</text>
<text x="70.9" y="85.8">PETn0</text>
<text x="70.9" y="89.1">GND39</text>
<text x="89.3" y="85.8">RESERVED38</text>
<text x="89.3" y="89.1">RESERVED40</text>
<text x="184.9" y="84.1">PETp0</text>
<text x="184.9" y="87.4">PETn0</text>
<text x="203.3" y="87.4">RESERVED38</text>
<text x="205.9" y="84.1">UART RTS</text>
<text x="70.9" y="92.5">PERp0</text>
<text x="70.9" y="95.8">PERn0</text>
<text x="89.3" y="92.5">RESERVED42</text>
<text x="94.3" y="95.8">COEX0</text>
<text x="184.9" y="90.8">GND39</text>
<text x="184.9" y="94.2">PERp0</text>
<text x="203.3" y="90.8">RESERVED40</text>
<text x="203.3" y="94.2">RESERVED42</text>
<text x="70.9" y="99.2">GND45</text>
<text x="94.3" y="99.2">COEX1</text>
<text x="184.9" y="97.5">PERn0</text>
<text x="184.9" y="100.9">GND45</text>
<text x="208.3" y="97.5">COEX0</text>
<text x="208.3" y="100.9">COEX1</text>
<text x="70.9" y="102.5">REFCLKP</text>
<text x="70.9" y="105.9">REFCLKN</text>
<text x="88" y="105.9">SUSCLK(32kHz)</text>
<text x="94.3" y="102.5">COEX2</text>
<text x="184.9" y="104.2">REFCLKP</text>
<text x="184.9" y="107.5">REFCLKN</text>
<text x="202" y="107.5">SUSCLK(32kHz)</text>
<text x="208.3" y="104.2">COEX2</text>
<text x="70.9" y="109.2">GND51</text>
<text x="70.9" y="112.6">CLKREQ0</text>
<text x="80.2" y="112.6">RESERVED/W_DISABLE#2</text>
<text x="93.5" y="109.2">PERST0</text>
<text x="184.9" y="110.9">GND51</text>
<text x="207.5" y="110.9">PERST0</text>
<text x="70.9" y="115.9">PEWake0</text>
<text x="70.9" y="119.3">GND57</text>
<text x="89" y="115.9">W_DISABLE#1</text>
<text x="92.7" y="119.3">I2C DATA</text>
<text x="184.9" y="114.3">CLKREQ0</text>
<text x="184.9" y="117.6">PEWake0</text>
<text x="194.2" y="114.3">RESERVED/W_DISABLE#2</text>
<text x="203" y="117.6">W_DISABLE#1</text>
<text x="70.9" y="122.7">2nd Lane PETp1</text>
<text x="70.9" y="126">2nd Lane PETn1</text>
<text x="93.7" y="122.7">I2C CLK</text>
<text x="94.6" y="126">ALERT</text>
<text x="184.9" y="121">GND57</text>
<text x="184.9" y="124.3">2nd Lane PETp1</text>
<text x="206.7" y="121">I2C DATA</text>
<text x="207.7" y="124.3">I2C CLK</text>
<text x="70.9" y="129.3">GND63</text>
<text x="89.3" y="129.3">RESERVED64</text>
<text x="184.9" y="127.7">2nd Lane PETn1</text>
<text x="184.9" y="131">GND63</text>
<text x="203.3" y="131">RESERVED64</text>
<text x="208.6" y="127.7">ALERT</text>
<text x="70.9" y="132.7">2nd Lane PERp1</text>
<text x="70.9" y="136.1">2nd Lane PERn1</text>
<text x="89.3" y="132.7">RESERVED66</text>
<text x="89.3" y="136.1">RESERVED68</text>
<text x="184.9" y="134.4">2nd Lane PERp1</text>
<text x="184.9" y="137.7">2nd Lane PERn1</text>
<text x="203.3" y="134.4">RESERVED66</text>
<text x="203.3" y="137.7">RESERVED68</text>
<text x="70.9" y="139.4">GND69</text>
<text x="70.9" y="142.8">RESERVED71</text>
<text x="89.3" y="139.4">RESERVED70</text>
<text x="92.2" y="142.8">3.3Vaux72</text>
<text x="184.9" y="141.1">GND69</text>
<text x="203.3" y="141.1">RESERVED70</text>
<text x="70.9" y="146.1">RESERVED73</text>
<text x="70.9" y="149.5">GND75</text>
<text x="92.2" y="146.1">3.3Vaux74</text>
<text x="184.9" y="144.5">RESERVED71</text>
<text x="184.9" y="147.8">RESERVED73</text>
<text x="206.2" y="144.5">3.3Vaux72</text>
<text x="206.2" y="147.8">3.3Vaux74</text>
<text x="92.6" y="151.3" transform="rotate(-90 92.6 151.3)">fix2</text>
<text x="95.9" y="151.3" transform="rotate(-90 95.9 151.3)">fix1</text>
<text x="184.9" y="151.1">GND75</text>
<text x="206.6" y="152.9" transform="rotate(-90 206.6 152.9)">fix2</text>
<text x="209.9" y="152.9" transform="rotate(-90 209.9 152.9)">fix1</text>
</g>
<g font-size="1.2">
<text x="35.4" y="7.5">5</text>
<text x="90.1" y="7.5">4</text>
<text x="144.9" y="7.5">3</text>
<text x="199.6" y="7.5">2</text>
<text x="254.4" y="7.5">1</text>
<text x="6.8" y="33.1">D</text>
<text x="282.2" y="33.1">D</text>
<text x="6.8" y="81.2">C</text>
<text x="282.2" y="81.2">C</text>
<text x="6.8" y="129.4">B</text>
<text x="282.2" y="129.4">B</text>
<text x="6.8" y="177.5">A</text>
<text x="282.2" y="177.5">A</text>
<text x="35.4" y="201.8">5</text>
<text x="90.1" y="201.8">4</text>
<text x="144.9" y="201.8">3</text>
<text x="199.6" y="201.8">2</text>
<text x="254.4" y="201.8">1</text>
</g>
<text font-size="1.1" x="207.3" y="199.5">http://www.banana-pi.org</text>
</svg>
